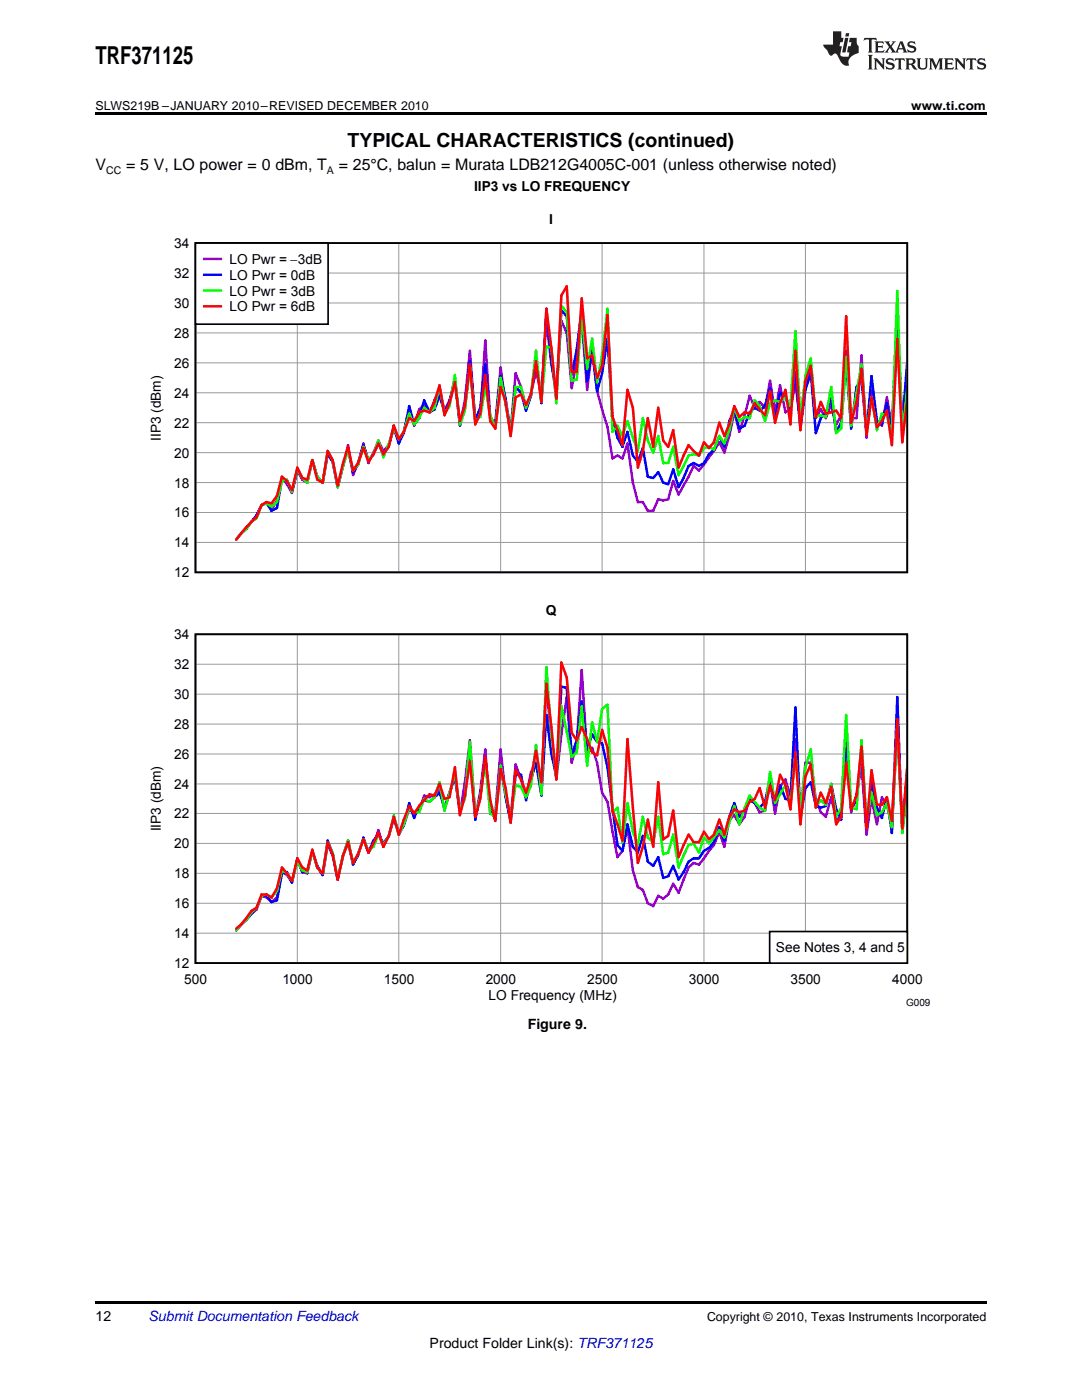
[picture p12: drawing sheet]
<svg xmlns="http://www.w3.org/2000/svg" width="216mm" height="279mm" viewBox="0 0 216 279" stroke-linecap="round" stroke-linejoin="round" font-family="sans-serif">
<g fill="#231f20">
<path d="M172.5 7.6l-.1 .5 .4-.2h.6v.1v2.1l-.2 .4h.9l-.2-.4v-2.1l.1-.1h.5l.5 .2-.2-.5zM174.5 8.3l.2 .3v1.5l-.2 .4h1.8l.2-.6a1.04 1.04 0 0 1-1.3 .2v-.7h.6l.3 .2v-.6l-.3 .2h-.6v-.6l.8-.1 .4 .3-.2-.5zM176.5 8.3l.9 1.1-.9 1.1h.8l-.2-.2 .4-.7 .5 .7-.2 .2h1.5l-.2-.2 .2-.4h.9l.1 .4-.2 .2h1l-.3-.3-.7-1.9h-.5l-.9 2-.8-1 .9-1h-.8l.1 .3-.4 .5-.3-.6 .1-.2zM179.7 8.6l.4 1h-.7zM181.3 8.4a.63 .63 0 0 0-.2 .7 .63 .63 0 0 0 .6 .4l.6 .2 .1 .2a.75 .75 0 0 1-.7 .4 .75 .75 0 0 1-.6-.5l.1 .7 .1-.1a1.11 1.11 0 0 0 1.5-.6 1.13 1.13 0 0 0-1.2-.8l-.1-.4a1.04 1.04 0 0 1 1.2 .2l-.2-.5-.2 .1-.4-.2zM173.2 10.9l.2 .4v2.2l-.2 .4h1l-.3-.4v-2.2l.3-.4zM174.3 11.6l.3 .4v1.5l-.3 .4h.8l-.2-.4v-1.3l1.5 1.7v-1.9l.2-.4h-.7l.2 .4v.9l-1.1-1.3zM177 11.8a.62 .62 0 0 0-.2 .7 .62 .62 0 0 0 .6 .4l.6 .1 .1 .3a.76 .76 0 0 1-.7 .3 .76 .76 0 0 1-.7-.4l.2 .7 .1-.1a1.11 1.11 0 0 0 1.5-.6 1.13 1.13 0 0 0-1.2-.8l-.1-.4a1.04 1.04 0 0 1 1.2 .2l-.2-.6-.2 .1-.5-.1zM178.7 11.6l-.2 .6a.61 .61 0 0 1 .8-.3v1.6l-.2 .4h.9l-.2-.4v-1.6a.63 .63 0 0 1 .7 .3l-.1-.6zM180.6 11.6l.3 .4v1.5l-.3 .4h1l-.2-.2-.1-.8 .6 .2a.76 .76 0 0 0 1.2 .7l-1-1a.58 .58 0 0 0 .6-.5 .58 .58 0 0 0-.5-.6zM181.4 11.9h.1a.45 .45 0 0 1 .5 .1 .45 .45 0 0 1 .1 .5l-.8 .2zM182.9 11.6l.2 .2a2.17 2.17 0 0 0 .3 1.9 .99 .99 0 0 0 1.6-.6v-1.1l.2-.4h-.7l.2 .2a1.92 1.92 0 0 1-.2 1.8 .6 .6 0 0 1-.9-.5v-1.1l.2-.4zM185.4 11.6l.2 .4v1.5l-.2 .4h.7l-.2-.4v-1.4l.8 1.8 .8-1.8v1.4l-.2 .4h.9l-.2-.4v-1.5l.2-.4h-.8l-.6 1.5-.6-1.5zM188.4 11.6l.2 .4v1.5l-.2 .4h1.8l.1-.6a1.04 1.04 0 0 1-1.2 .1v-.6h.5l.4 .2v-.6l-.4 .2h-.5v-.7h.8l.3 .3-.1-.6zM190.5 11.6l.2 .4v1.5l-.2 .4h.7l-.2-.4v-1.3l1.5 1.7v-1.9l.2-.4h-.7l.2 .4v.9l-1.1-1.3zM192.9 11.6l-.1 .6a.61 .61 0 0 1 .7-.3l.1 1.6-.3 .4h1l-.3-.4 .1-1.6a.63 .63 0 0 1 .7 .3l-.1-.6zM195.2 11.8a.62 .62 0 0 0-.2 .7 .62 .62 0 0 0 .6 .4l.6 .1 .1 .3a.76 .76 0 0 1-.7 .3 .76 .76 0 0 1-.6-.4l.1 .7 .1-.1a1.11 1.11 0 0 0 1.6-.6 1.13 1.13 0 0 0-1.3-.8l-.1-.4a1.04 1.04 0 0 1 1.2 .2l-.1-.6-.2 .1-.5-.1z"/>
<path d="M166.2 6.3v2.6h-1.9v.4l.8 .9a.91 .91 0 0 0 1 .8 .56 .56 0 0 1 .5-.3 .56 .56 0 0 1 .5 .3l.4 .8a1.53 1.53 0 0 0 1.9 1.2 1.54 1.54 0 0 1 1-2.1l.9-.3v-1.4a1.52 1.52 0 0 1-.4-1.6h-1.3l-.2 .8h.5l-.2 .8h-.5l-.1 1v.2l.4 .1-.2 .8a1.93 1.93 0 0 1-1.6-.3l.3-1.8h-.5l.2-.8h.4l.2-.8h-.4v-1.3zM168.6 7.6l-.6 2.9h.7l.6-2.9zM168.8 6.6l-.1 .7h.6l.2-.7z"/>
</g>
<path d="M39 48.5h142v65.7h-142z" fill="none" stroke="#000" stroke-width=".33"/>
<g fill="none" stroke="#999" stroke-width=".2">
<path d="M39 54.5h142.1M59.3 48.5v65.8M79.6 48.5v65.8M99.9 48.5v65.8M120.1 48.5v65.8M140.5 48.5v65.8M160.7 48.5v65.8M39 78.4h142.1M39 72.4h142.1M39 66.4h142.1M39 60.5h142.1M39 96.3h142.1"/>
<path d="M39 90.3h142.1M39 84.4h142.1M39 108.3h142.1M39 102.3h142.1"/>
</g>
<path d="M181 79.8l-1 7.2-1-23.9-1 22.2-1-6-1 5.6-1-.9-1.1-5.9-1 9.2-1-16.4-1 12.5h-1.1l-1-13.4-1 12.9-1 1.8-.9-3.9-1.1 2.6-1-1.7-1 1.7-1-9.5-1.1 3.3-1 7.7-1-8.6-1 5.4-1 .6-1.1-5.4-.9 5.4-1-6.3-1 5.4-1.1-1.2-1 1.2-1-2.4-1 3.9-1.1 3.3-1-3.9-1 4.7-1 3.3-1-2-1 1.7-3 3.9-1.1-.9-1 2.1-2 3.6-1.1-2.7-1 3.6-1 .3-1-.3-1 2.3h-1l-1-1.7h-1l-1-3.9-1.1-7.8-1 3-1-.6-1 .6-1-6.2-2.1-7.2-.9-8.3-1 8-1.1-13.8-1 7.8-1 5.7-1-11.1-1.1-2.4-1 13.5-1-4.8-1-8.7-1 14.4-1-4.2-1 4.2-1 3-1-4.2-1.1-2.7-1 11.4-1-5.1-1-7.5-1.1 11.1-1-1-1-15.5-1 15-1 1.1-1-14-1 9.9-1 4.8-1-8.7-1.1 3.9-1 2.1-1-4.5-2 4.8-1.1-1.5-1 .9-1 3.2-1-2.9-1 4.2-1 1.7-1-3-1 3.9-1.1 1.2-1-2.1-2 4.5-1-3.9-1.1 3.9-1 2.4-.9-6-2.1 8.4-1-5-1-1.5-1 5.6-1.1-.9-1-3.6-1 4.5-1-.6-1-1.8-1 4.5-2-3.3-1 4.8-1.1 1.8-1-1.5-1 .6-1 2.1-4.1 4.8" fill="none" stroke="#90c" stroke-width=".5"/>
<path d="M181 72.5l-1 12.2-1-21.2-1 23.3-1-6.3-1 4.2-1-.7-1.1-8.9-1 11.3-1-10.7-1 1.5-1.1 8.3-1-13.4-1 12.3-1 1.8-.9-6.7-1.1 2.8-1 1.1-1 3-1-11.9-1.1 3.3-1 7.7-1-11.3-1 7.8-1-2.7-1.1-.9-.9 5.4-1-6.3-1 3.5-1.1 1-1-.6-1 .9-1 2.6-1.1 .6-1-3.8-1 2.3-1 5.2-1-2.2-1 2.8-1 .9-1 1.7-1 .6-1.1-.6-1 .6-1 2.4-1 1.8-1.1-3.5-1 2.9-1-.3-1-2.1-1 1.2-1-.3-1-5.7-1 2.8-1-1.3-1.1-4.7-1 3-1-1.9-1-3.9-1-15.8-1.1 6.9-1 3.6-.9-8.1-1 6-1.1-14.4-1 8.2-1 5-1-11.7-1.1-1.1-1 17.3-1-7.2-1-10.5-1 18.9-1-9-1 7.5-1 3-1-3.6-1.1-1.2-1 9-1-6.7-1-4.4-1.1 9.8-1-1.1-1-11.1-1 8.7-1 2.4-1-11.7-1 9.3-1 3.5-1-9.2-1.1 4.5-1 2.1-1-3.3-1 2.7-1 .6-1.1-2.4-1 3.5-1 1.3-1-3.7-1 5.4-1 2.1-1-3-1 3.3-1.1 1.9-1-2.2-1 2.2-1 1.1-1-3-1.1 3.9-1 1.5-.9-4.4-1 2.9-1.1 4.5-1-5-1-1.9-1 6-1.1-1.2-1-3.3-1 4.2-1-.6-1-1.5-1 4.2-1-2.1-1-.3-1 5.7-1.1 .5-1-1.4-1 .3-1 2.1-2.1 2.7-1 .8-1 1.3" fill="none" stroke="#00f" stroke-width=".5"/>
<path d="M181 77.6l-1 9.4-1-28.9-1 28.7-1-3.9-1-.4-1 3.4-1.1-6.6-1 6.9-1-13.5-2.1 12.2-1-13.6-1 14.2-1 .9-.9-9.2-1.1 6-1-.3-1 .3-1-11.7-1.1 3.6-1 8.3-1-17.3-1 14.9-1-1.7-1.1 .9-.9-.3-1 .6-1 3.5-1.1-3-1-1.1-1 3.5-1-.2-1.1 .8-1-2.6-1 4.5-1 2.6-1-1.5-1 2.8-1-.6-1 .2-1 1.5-1.1-.2-1 .2-2 3.9-1.1-5.6-1 3.2h-1l-1-5.4-1 3.3-1-2.4-1-4.5-1 6.6-2.1-6-1 3-1-2.1-1 1.3-1-24.6-1.1 9.3-1 5.4-.9-8.7-1 6-1.1-10.5-1 12.6-1 .3-1-13.7-1.1-1.3-1 19.5-1-11.1-1-.3-1 11.1-1-10.2-1 8.7-1 2.7-1-4.2h-1.1l-1 9.2-2-11-1.1 10.1-1-2.6-1-5.7-1 6-1 .8-1-10.7-1 8.7-1 2.7-1-9.9-1.1 6.2-1 1.5-1-5.3-1 4.2-1 .9-1.1-.9-1 2-1 1.3-1-2.2-1 3.7-1 1.5-1-2.2-2.1 5.7-1-3.3-1 2.8-1 1.1-1-2.6-1.1 3.5-1 1.2-.9-4.1-2.1 7.4-1-5.4-1-1.8-1 6.3-1.1-1.2-1-3.3-1 4.5-1-.9-1-1.7-1 4.4-1-2.4-1 .3-1 4.2-1.1 .9-1-.6-1 .3-1 2.6-1 .7-1.1 1.5-1 .8-1 1.3" fill="none" stroke="#0f0" stroke-width=".5"/>
<path d="M181 79.8l-1 8.5-1-20.7-1 21.2-1-6.8-1 2-1 1.3-1.1-6-1 7.5-1-13.2-1 6.6-1.1 4.2-1-21.3-1 20.3-1-1.4-2 .5-1-2.3-1 3-1-10.2-1.1 3-1 9.9-1-15.9-1 14.7-1-6.9-1.1 2.7-.9 3.9-1-6.3-1 4.8-2.1-2.4-1 2-1-.2-1.1 .9-1-2.2-1 3.7-1 2.3-1-2.6-1 3.9-1 1.1-1-1.1-1 2.6-1.1-.9-1-1.2-2 4.5-1.1-7.4-1 3.3-1-1.3-1-6.5-1 7.8-1-5.8-1 6.6-1 3.3-1-11.9-1.1-3.6-1 11-2-5.6-1-20.3-1.1 10.1-1 2.4-.9-4.5-1 .6-1.1-11.9-1 14.6h-1l-1-17.1-1.1 1.9-1 20.5-1-10.1-1-7.8-1 18.6-1-8.1-1 6.6-1 2.1-1-2.1-1.1 .6-1 7.7-1-6.8-1-3-1.1 8.3-1-1.5-1-9.2-1 7.7-1 2.2-1-12-1 8.3-1 3-1-7.7-1.1 4.2-1 2.4-1-6-1 3.3-1 2.1-1.1-.3-1 .3-1 1.7-1-.6-1 2.8-1 1.5-1-2.8-1 4.3-1.1 1.5-1-2.2-1 2.2-1 1.5-1-2.8-1.1 3-1 1.5-.9-4.7-1 3.2-1.1 4.5-1-5.1-1-1.8-1 6.3-1.1-.6-1-3.9-1 3.9-1-.3-1-2.1-1 4.5-1-1.8-1-.9-1 3.9-1.1 1.5-1-.3-1 .6-1 2.4-2.1 2.1-2 2.4" fill="none" stroke="#f00" stroke-width=".5"/>
<g fill="#fff">
<path d="M36.2 115.8h7v6.3h-7z"/>
<path d="M54.6 115.8h8.5v6.3h-8.5z"/>
<path d="M74.5 115.8h8.5v6.3h-8.5z"/>
<path d="M95.8 115.8h8.5v6.3h-8.5z"/>
<path d="M117.1 115.8h8.4v6.3h-8.4z"/>
<path d="M137 115.8h8.4v6.3h-8.4z"/>
<path d="M157.6 115.8h6.9v6.3h-6.9z"/>
<path d="M177.5 115.8h6.9v6.3h-6.9z"/>
<path d="M39 48.5h26.5v16.2h-26.5z"/>
</g>
<path d="M39 48.5h26.5v16.2h-26.5zM39 126.6h142v65.6h-142z" fill="none" stroke="#000" stroke-width=".33"/>
<path d="M40.7 51.7h3.4M181 153.5l-1 11.6-1-19.7-1 19.7-1-4.5-1-1.5-1 5.4-1.1-5.1-1 7.2-1-13.8-1 5.7-1.1 3.6-1-16.1-1 17-1 .6-.9-4.5-1.1 3.9-1-.9-1-2.7-1-7.2h-1.1l-1 10.5-1-15.2-1 11.6-1-3.6-1.1 1.5-.9 5.3-1-6.2-1 5.7-1.1 .3-1-1.8-1-1.2-1 3.9-1.1 1.5-1-1.8-1 .9-1 5.4-1-3-1 2.7-3 3.8-1.1-.3-1 .9-2 5.1-1.1-1.8-1 2.1-1 .9-1-.6-1 2-1-.5-1-2.7-1-.6-1-3.3-1.1-8.6-1 4.7-1 1.3-2-11.1-1.1-1.8-1-6-.9-3-1 1.3-1.1-16.8-1 14.6-1 3.9-1-13.1-1.1 7.5-1 8.9-1-7.4-1-11.6-1 20.2-1-4.1-1 1.4-1 5.1-1-3.6-1.1-2.9-1 10.7-1-4.5-1-9.2-1.1 12.7h-1l-1-12.7-1 8.3-1 5.1-1-15.3-1 8.4-1 6.2-1-7.3-2.1 6.5-1-3.9-1 .9-1 .6-1.1-.3-1 3-1 .5-1-.8-1 3.3-1 1.2-1-2.7-1 3.5-1.1 2.2-1-3.3-1 3-1 1.4-1-2.6-1.1 3-1 1.7-.9-3.9-1 2.4-1.1 4.8-1-4.8-1-2-1 5.9-1.1-1.5-1-3.3-1 4.5-1-.3-1-2.4-1 4.5-1-1.5-1-.6-1 5.1-1.1 .9-1-.9-1-.3-1 2.7-1 .8-3.1 3.4" fill="none" stroke="#90c" stroke-width=".5"/>
<path d="M40.7 54.8h3.4M181 157.9l-1 8.1-1-26.9-1 27.1-1-7.1-1 4.2-1-2.1-1.1-5.1-1 9.2-1-15.7-1 10.1-1.1 1.8-1-14-1 16.1-1-2.1-.9-5-1.1 4.4-1 .3-1-.3-1-4.8-1.1 1.2-1 6-1-22.1-1 18.5-1-.3-1.1-2.7-.9 3.9-1-5.4-1 4.8-1.1 1.2-1-.9-1-.6-1 2.1-1.1 1.2-1-2.7-1 2.7-1 4.7-1-2.6-1 3-1 1.1-1 .6-1 1.5h-1.1l-1 .7-1 2-1 1.5-1.1-2.7-1 2.1-1 .3-1-4.1-1 1.7-1-.8-1-5.2-1 3.3-1-1.1-1.1-4.5-1 5.3-1-1.1-2-15.6-1.1-4.8-1-.2-.9-1.5-1 3-1.1-9.6-1 7.7-1 3-1-13.4-1.1-.3-1 18-1-4.5-1-7.8-1 16.1-1-6.6-1 3.3-1 4.2-1-5.1h-1.1l-1 9.6-1-5.1-1-6.3-1.1 10.8-1-2.4-1-9.9-1 7.5-1 4.8-1-13.4-1 8.9-1 2.7-1-6.6-2.1 6-1-3-2 1.8-1.1-.3-1 1.2-1 2.4-1-3-1 4.5-1 1.8-1-3.3-1 3.5-1.1 1.5-1-1.7-1 1.1-1 2.4-1-2.9-1.1 3.5-1 1.8-.9-4.8-1 3-1.1 4.8-1-5-1-2.8-1 6.9-1.1-1.8-1-3-1 3.9-1 .3-1-2.7-1 4.8-1-2.1-1 .3-1 5.4-1.1 .3-1-1.2h-1l-1 2.4-4.1 4.5" fill="none" stroke="#00f" stroke-width=".5"/>
<path d="M40.7 58h3.4M181 157.3l-1 8.9-1-21.1-1 20-1-4.8-1 1.8-1 .6-1.1-4.5-1 5.6-1-16.1-1 13.8-1.1-.3-1-18.5-1 18.5-1 1.8-.9-6.5-1.1 4.1-1-.9-1 1.2-1-11.3-1.1 3.5-1 8.4-1-11-1 10.1-1-3.9-2 3.6-1-6.3-1 7.8-1.1-.6-2-2.4-1 2.4-1.1 3.3-1-3.6-2 6.3-1-1.5-2 2.6-1-1.1-1 2.9-1.1-1.8-1 .4-2 4.4-1.1-6.5-1 3.5-1 .4-1-7.5-1 5.1-1-.9-1-4.2-1 5.7-1-2.7-1.1-5.7-1 7.8-1-6.9-1 .9-1-21.5-1.1 .9-1 6.6-.9-3.9-1 8.6-1.1-11.9-1 9.3-1 .9-2.1-10.2-1 14.3-1-8.4-1-13.7-1 25.4-1-9.8-1 8-1 2.4-1-2.1-1.1-.3-1 6.3-1-4.5-1-5.7-1.1 10.2-1-.7-1-10.3-1 7.1-1 3.6-1-14.6-1 11.3-1 2.1-1-6.9-2.1 7.2-1-5.7-1 3-1 .9-1.1-.6-1 2.7h-1l-1-.9-1 3.3-1 2.1-1-3.9-1 4.1-1.1 1.9-1-2.1-1 2.4-1 .8-1-2.3-1.1 3-1 1.7-.9-4.5-1 3-1.1 4.5-1-5.1-1-2-1 6.2-1.1-1.2-1-3.3-1 4.2-1-.3-1-1.7-1 3.8-1-1.5-1-.6-1 4.2-1.1 1.2-1-.6-1 .3-1 2.4-1 .9-1.1 1.5-2 2.1" fill="none" stroke="#0f0" stroke-width=".5"/>
<path d="M40.7 61.1h3.4M181 153.5l-1 11.8-1-21.7-1 20.2-1-4.7-1 1.5h-1l-1.1-6.9-1 11.6-1-16.3-1 9.8-1.1 2.7-1-9.3-1 10.8-1 1.5-.9-7.5-1.1 3.3-1-2.1-1 3-1-8.6-1.1 2.4-1 9.5-1-14.3-1 11.3-1-4.8-1.1-2.1-.9 5.1-1-3-1 4.5-1.1-3.9-1 2.1-1 .6-1 1.8-1.1 .3-1-.6-1 1.5-1 3.6-1-3-1 3-1 .9-1-1.5-1 2.1h-1.1l-1-1.5-2 4.5-1.1-9.3-1 5-1 .7-1-11.4-1 12.9-1-5.4-1 5.4-1 3.2-2.1-24.7-1 20.2-2-5.9-1-12.6-1.1-3.5-1 5-.9-.5-2.1-5.1-1 2.6-1-1.4-1-11.1-1.1-3-1 23.3-2-19-1 19.6-1-6.3-1 5.4-1 3-1-2.7-1.1-1.8-1 10.5-1-6.9-1-3.8-1.1 10.3-1-4.1-1-8.6-1 8.3-1 3.6-1-11-1 6.8-1 3.9-1-9.6-1.1 6-1 .3-1-2.9-1 2.3-1-.3-2.1 2.4-1 1.4-1-1.4-2 5.7-1-3.6-1 3.8-1.1 2.2-1-2.8-2 3.9-1-2.6-1.1 3-1 1.7-.9-4.1-1 2.6-1.1 4.8-1-5-1-2.4-1 6.2-1.1-1.2-1-3.5-1 4.1-1-.6-1-1.8-1 4.5-2-2.7-1 4.2-1.1 1.8-1-.6h-1l-1 2.7-1 .6-2.1 2.7-1 .8" fill="none" stroke="#f00" stroke-width=".5"/>
<g fill="none" stroke="#999" stroke-width=".2">
<path d="M39 138.5h142.1M39 132.6h142.1M59.3 126.6v65.7M79.6 126.6v65.7M99.9 126.6v65.7M120.1 126.6v65.7M140.5 126.6v65.7M160.7 126.6v65.7M39 156.5h142.1M39 150.5h142.1M39 144.5h142.1M39 174.3h142.1"/>
<path d="M39 168.3h142.1M39 162.3h142.1M39 186.2h142.1M39 180.3h142.1"/>
</g>
<path d="M153.6 185.9h27.4v6.3h-27.4z" fill="#fff"/>
<path d="M153.6 185.9h27.4v6.3h-27.4z" fill="none" stroke="#000" stroke-width=".33"/>
<path d="M19 259.7h177.8v.5h-177.8z" fill="#000"/>
<path d="M111.5 207.1h.3v.7h-.3z" fill="#fff"/>
<path d="M19 22.5h177.8v.5h-177.8z" fill="#000"/>
<text font-size="4.9" x="19" y="12.8">TRF371125</text>
<text font-size="3.9" x="69.4" y="29.3">TYPICAL CHARACTERISTICS (continued)</text>
<g font-size="3.2">
<text x="19" y="34">V</text>
<text x="25.2" y="34">= 5 V, LO power = 0 dBm, T</text>
<text x="67.6" y="34">= 25°C, balun = Murata LDB212G4005C-001 (unless otherwise noted)</text>
</g>
<g font-size="2.8">
<text x="105.3" y="205.3">Figure 9.</text>
<text x="19" y="263.6">12</text>
<text x="85.7" y="269">Product Folder Link(s): TRF371125</text>
</g>
<text font-size="2.8" fill="#0000c8" x="29.6" y="263.6">Submit Documentation Feedback</text>
<g font-size="2.7">
<text x="94.6" y="38.2">IIP3 vs LO FREQUENCY</text>
<text x="109.6" y="44.6">I</text>
<text x="34.8" y="49.5">34</text>
<text x="45.8" y="52.7">LO Pwr = −</text>
<text x="59.4" y="52.7">3dB</text>
<text x="34.8" y="55.5">32</text>
<text x="45.8" y="55.8">LO Pwr = 0dB</text>
<text x="45.8" y="59">LO Pwr = 3dB</text>
<text x="34.8" y="61.5">30</text>
<text x="45.8" y="62.1">LO Pwr = 6dB</text>
<text x="34.8" y="67.4">28</text>
<text x="34.8" y="73.4">26</text>
<text x="34.8" y="79.4">24</text>
<text x="32.1" y="87.9" transform="rotate(-90 32.1 87.9)">IIP3 (dBm)</text>
<text x="34.8" y="85.4">22</text>
<text x="34.8" y="91.3">20</text>
<text x="34.8" y="97.3">18</text>
<text x="34.8" y="103.3">16</text>
<text x="34.8" y="109.2">14</text>
<text x="34.8" y="115.2">12</text>
<text x="108.9" y="122.7">Q</text>
<text x="34.8" y="127.6">34</text>
<text x="34.8" y="133.6">32</text>
<text x="34.8" y="139.5">30</text>
<text x="34.8" y="145.5">28</text>
<text x="34.8" y="151.5">26</text>
<text x="34.8" y="157.5">24</text>
<text x="32.1" y="165.9" transform="rotate(-90 32.1 165.9)">IIP3 (dBm)</text>
<text x="34.8" y="163.3">22</text>
<text x="34.8" y="169.3">20</text>
<text x="34.8" y="175.3">18</text>
<text x="34.8" y="181.3">16</text>
<text x="34.8" y="187.2">14</text>
<text x="154.8" y="190.1">See Notes 3, 4 and 5</text>
<text x="34.8" y="193.2">12</text>
<text x="36.8" y="196.4">500</text>
<text x="56.3" y="196.4">1000</text>
<text x="76.6" y="196.4">1500</text>
<text x="96.9" y="196.4">2000</text>
<text x="117.2" y="196.4">2500</text>
<text x="137.5" y="196.4">3000</text>
<text x="157.7" y="196.4">3500</text>
<text x="178" y="196.4">4000</text>
<text x="97.5" y="199.6">LO Frequency (MHz)</text>
</g>
<g font-size="2.5">
<text x="19" y="21.9">SLWS219B –JANUARY 2010–REVISED DECEMBER 2010</text>
<text x="181.8" y="21.9">www.ti.com</text>
<text x="141.1" y="263.6">Copyright © 2010, Texas Instruments Incorporated</text>
</g>
<g font-size="2.1">
<text x="21.2" y="34.6">CC</text>
<text x="65.2" y="34.6">A</text>
</g>
<text font-size="2" x="180.8" y="200.8">G009</text>
</svg>
